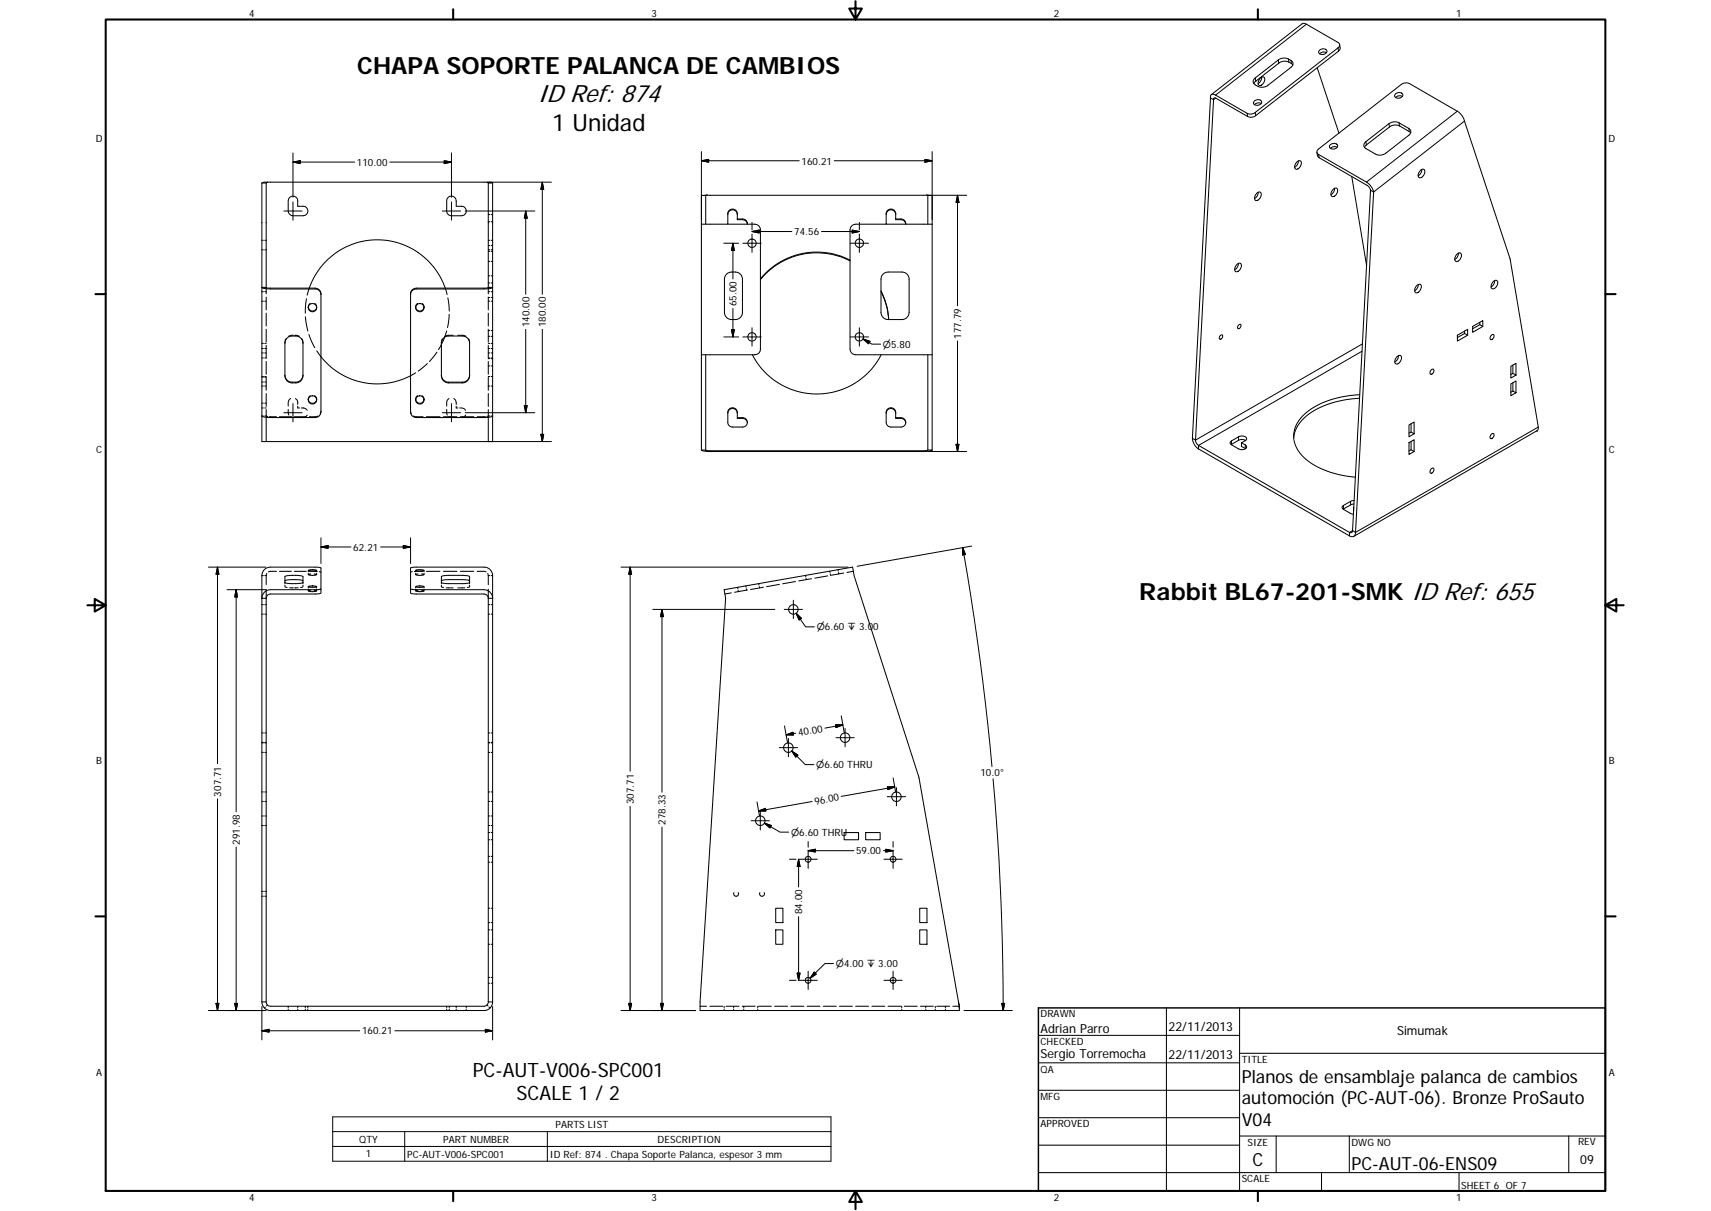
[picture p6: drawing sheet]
<svg xmlns="http://www.w3.org/2000/svg" width="594mm" height="420mm" viewBox="0 0 594 420" stroke-linecap="round" stroke-linejoin="round" font-family="sans-serif">
<g fill="none" stroke="#000" stroke-width=".36">
<path d="M458 17.5a1.47 1.47 0 0 1 1.5-.6 1.47 1.47 0 0 1 1.2 1.1 1.56 1.56 0 0 1-1.4 .9 1.56 1.56 0 0 1-1.5-1zM460.6 18.3a1.9 1.9 0 0 0-2.4 .4M465.1 15.5l.2 1.5-.6 .7-28.7 22.4a2.71 2.71 0 0 1-2.8 .3l-11-6.3a.5 .5 0 0 0-.6-.1 .5 .5 0 0 0-.2 .6M420.3 34l-6.3 118.1M420.3 34l1.1 .6M420.6 32.9l31.7-24.8 1.3 .3 10.9 6.3a1.06 1.06 0 0 1 .6 1 1.06 1.06 0 0 1-.5 .9l-28.8 22.4a2.67 2.67 0 0 1-2.8 .3l-10.9-6.3a1.02 1.02 0 0 0-1.4-.3 1.02 1.02 0 0 0-.4 1.3M421.4 34.6l-6.3 118.1M435.4 35.2a1.46 1.46 0 0 1 1.5-.7 1.46 1.46 0 0 1 1.2 1.1 1.63 1.63 0 0 1-2.9 .2zM435.6 27.3l8.2-6.5a3.4 3.4 0 0 1 3.6-.3l.8 .5a1.35 1.35 0 0 1 .1 2.3l-8.1 6.3a3.4 3.4 0 0 1-3.5 .4l-.9-.6a1.31 1.31 0 0 1-.2-2.1zM437.4 27.3a.92 .92 0 0 1 1.4-.6 .92 .92 0 0 1 .2 1.4 1.58 1.58 0 0 1-2 1.4 1.89 1.89 0 0 1 .4-2.2zM437.9 35.9a1.91 1.91 0 0 0-2.3 .4M438.1 26.8l-.4 1.2-.9 1"/>
<path d="M448.9 22.5l-.5-.4a3.4 3.4 0 0 0-3.5-.7l-8.9 6.8-.7 .8M457.3 23.5l7.6 22.7M484.6 32.5a1.43 1.43 0 0 1 1.4-.4 1.43 1.43 0 0 1 1.1 1.1 1.54 1.54 0 0 1-1.5 .9 1.54 1.54 0 0 1-1.4-1zM486.9 33.4h-.2a1.98 1.98 0 0 0-2.1 .4M450.4 56.1a.87 .87 0 0 1 1.2-.2 .87 .87 0 0 1 .1 1.3 1.39 1.39 0 0 1-2.1 1.2 2.09 2.09 0 0 1 .8-2.3zM450.8 55.8l-.2 1.1-1.1 1.1M457.3 52.9l.1 1.1 .4 .6 17 9.8 1.1 1.6M461.8 50.4a1.46 1.46 0 0 1 1.4-.7 1.46 1.46 0 0 1 1.2 1.1 1.55 1.55 0 0 1-1.4 .9 1.55 1.55 0 0 1-1.4-.9zM464.3 51.1a1.9 1.9 0 0 0-2.3 .4M474 49.4l8.5-6.6a3.4 3.4 0 0 1 3.2-.2l3.4 1.9a1.35 1.35 0 0 1 .1 2.4l-8.3 6.4a3.4 3.4 0 0 1-3.3 .2l-3.3-1.9a1.28 1.28 0 0 1-.3-2.2zM489.8 46.1l-3.8-2.4-.9-.3a3.3 3.3 0 0 0-2.7 .6l-8 6.3-.6 .8M493.2 59.1a.89 .89 0 0 1 1.3-.3 .89 .89 0 0 1 .1 1.4 1.38 1.38 0 0 1-2.1 1.2 2.19 2.19 0 0 1 .7-2.3z"/>
<path d="M493.7 58.8l-.4 1.2-.9 1M90.9 63.5v89.7h1.5M90.9 63.5h1.5M92.4 63.5v38.5M92.9 63.2l-.5 .3M92.9 63.2h76.2M92.9 63.2l-2 .3M100.5 68.6a1.64 1.64 0 0 1 1.8-.5 1.64 1.64 0 0 1 1.1 1.6v1.9h1.8a1.65 1.65 0 0 1 1.7 1.6 1.65 1.65 0 0 1-1.7 1.7h-3.5a1.77 1.77 0 0 1-1.6-1.7v-3.5zM155.5 68.6a1.65 1.65 0 0 1 1.9-.4 1.65 1.65 0 0 1 1 1.5v1.9h1.8a1.65 1.65 0 0 1 1.7 1.6 1.65 1.65 0 0 1-1.7 1.7h-3.4a1.69 1.69 0 0 1-1.7-1.7v-3.8zM169.1 63.2l1.9 .3M169.1 63.2l.4 .3M169.5 63.5v38.5"/>
<path d="M169.5 74.4h.5M169.5 76.9h.5M169.5 63.5h1.5M170.5 74.4h.5M170.5 76.9h.5M171 63.5v89.7h-1.5M243.5 77.8h18.6a1.97 1.97 0 0 1 1.9 2v41.3a1.93 1.93 0 0 1-1.9 2h-18.6M245 77.8v-10h-1.5v88.3M245.5 67.7l-1.1 .1M245.5 67.7h76.2M245.5 67.7l-.5 .1M245.5 67.7h.1"/>
<path d="M252.7 74.4a1.65 1.65 0 0 1 1.7-1.6 1.65 1.65 0 0 1 1.6 1.6M256 76h1.8a1.64 1.64 0 0 1 1.7 1.8M259.5 77.7a1.72 1.72 0 0 0-1.7-1.5h-1.8v-2.1a1.65 1.65 0 0 0-1.6-1.6 1.65 1.65 0 0 0-1.7 1.6v3.7M307.7 74.4a1.65 1.65 0 0 1 1.6-1.6 1.65 1.65 0 0 1 1.7 1.6M311 76h1.9a1.64 1.64 0 0 1 1.6 1.8M314.5 77.7a1.63 1.63 0 0 0-1.6-1.5h-1.9v-2.1a1.65 1.65 0 0 0-1.7-1.6 1.65 1.65 0 0 0-1.6 1.6v3.7M321.7 67.7l1.1 .1M321.7 67.7l.4 .1M322.1 77.8v-10h1.6v88.3M323.7 77.8h-26.5a2 2 0 0 0-2.1 2v41.3a1.97 1.97 0 0 0 2.1 2h26.5M436.2 67.2a.93 .93 0 0 1 1.3-.5 .93 .93 0 0 1 .3 1.4 1.4 1.4 0 0 1-2.1 1.2 2.29 2.29 0 0 1 .5-2.1zM436.9 66.7l-.4 1.3-.9 .9"/>
<path d="M462.8 65.8a.92 .92 0 0 1 1.3-.5 .92 .92 0 0 1 .3 1.4 1.4 1.4 0 0 1-2.2 1.2 1.97 1.97 0 0 1 .6-2.1zM463.4 65.3l-.3 1.3-1 .9M469.3 61.2l5.2 30.9M475.9 66l-6.3 118.1M475.9 66l1 .6M476.9 66.6l-6.2 118.1M476.9 66.6l-.6-1.6-1.6-1.6-16.9-9.8a1.06 1.06 0 0 1 0-1.9l28.8-22.4a2.85 2.85 0 0 1 2.8-.3l16.9 9.8 1.1 1 .9 1.6 16 48.4 9.8 59-.4 .6-63.7 36.7M90.9 99.7l2.4 .3h16.1a2.03 2.03 0 0 1 2 2.2 1.94 1.94 0 0 0-2-1.9h-15.5l-2.4-.2zM90.9 83.4h.5M90.9 86.7h.5M91.9 83.4h.5M91.9 86.7h.5"/>
<path d="M169.5 83.4h.5M169.5 86.7h.5M169.5 85.2h.5M169.5 87.2h.5M169.5 98.2h.5M169.5 95.7h.5M169.5 90.7h.5M170.5 83.4h.5M170.5 86.7h.5M170.5 85.2h.5M170.5 87.2h.5M170.5 98.2h.5"/>
<path d="M170.5 95.7h.5M170.5 90.7h.5M252.2 95.2l1.1-.7 2-.1a2.51 2.51 0 0 1 2.5 2.5v11.5a2.51 2.51 0 0 1-2.5 2.5h-1.2a2.51 2.51 0 0 1-2.6-2.5v-11.5zM295.1 90.3a25.3 25.3 0 0 0-31.1 6.4M295.1 90.5a25.3 25.3 0 0 0-31.1 6.5M306.5 95.3l.5-.5 1-.4h5.2a2.51 2.51 0 0 1 2.5 2.5v11.5a2.51 2.51 0 0 1-2.5 2.5h-4.8a2.51 2.51 0 0 1-2.5-2.5v-11.5zM429.5 91.7a.88 .88 0 0 1 1.3-.3 .88 .88 0 0 1 .1 1.3 1.39 1.39 0 0 1-2.1 1.3 2.07 2.07 0 0 1 .7-2.3zM430 91.4l-.4 1.3-.9 .9M491.8 99.2a.91 .91 0 0 1 1.3-.5 .91 .91 0 0 1 .3 1.4 1.37 1.37 0 0 1-2.1 1.2 2.02 2.02 0 0 1 .5-2.1zM492.5 98.7l-.3 1-1 1.2M505.7 88.3a.93 .93 0 0 1 1.4-.5 .93 .93 0 0 1 .2 1.4 1.38 1.38 0 0 1-2.1 1.2 2.26 2.26 0 0 1 .5-2.1zM506.4 87.8l-.4 1.3-.9 .9"/>
<path d="M518.5 97.6a.87 .87 0 0 1 1.3-.2 .87 .87 0 0 1 .1 1.3 1.4 1.4 0 0 1-2.1 1.2 2.26 2.26 0 0 1 .7-2.3zM519 97.3l-.4 1.3-.9 .9M90.9 101.2h.5M90.9 104.5h.5M90.9 119.1h.5M91.9 101.2h.5M91.9 104.5h.5M91.9 119.1h.5M92.4 103.1v4.4M92.4 108.6v4.5M92.4 114.2v4.5M92.4 119.8v4.5"/>
<path d="M98.9 119v11.4a2.48 2.48 0 0 0 2.5 2.4h1.3a2.48 2.48 0 0 0 2.5-2.4v-11.4M99.3 117.6l-.4 1.3M101.8 116.3l-1.6 .4M102.3 116.3l1.6 .4M104.8 117.6l.4 1.3M105.2 119.1a2.48 2.48 0 0 0-2.5-2.5h-1.3a2.51 2.51 0 0 0-2.5 2.5M106 109.9l.9 5M106.4 103.6l-.4 5M107 106.6a1.46 1.46 0 0 0 1.5 1.3 1.46 1.46 0 0 0 1.4-1.3M107 106.5v.1M107 106.7h.1M107.3 116.1l2 4.5"/>
<path d="M107.8 105.3l-.6 .5-.2 .8M109.3 105.3l.5 .5 .1 .8M109.9 106.5v.1M109.9 106.7h.1M111.4 102.2v40.7a2 2 0 0 1-2 2h-15.9l-1.7-.2-.9-.4h.5M142.6 102.2v40.7a1.96 1.96 0 0 0 1.9 2h23.9l1.8-.2 .8-.4h-.5M143 100.7l1.5-.7h24.1l2.4-.3-.6 .4-2.3 .2h-23.6a1.93 1.93 0 0 0-1.9 1.9zM144.3 106.6a1.46 1.46 0 0 0 1.5 1.3 1.46 1.46 0 0 0 1.4-1.3M144.3 106.5v.1M144.3 106.7h.1M145 105.3l-.5 .5-.2 .8M146.5 105.3l.5 .5 .2 .8"/>
<path d="M147.2 106.5v.1M147.2 106.7h.1M153.3 119v11.4a2.48 2.48 0 0 0 2.5 2.4h4.7a2.48 2.48 0 0 0 2.5-2.4v-11.4M153.3 118.8v.1M153.6 117.6l-.3 1.2M155.1 114.8l-1.1 3.1-1.8 3.4M155.3 102.2a25 25 0 0 0-24.4-19 25 25 0 0 0-24.2 19.2M155.5 103.3l.5 4.6M155.9 109.1l-.5 4.6M157.3 116.3l-1.9 .1-.9 .3M159 116.3l1.9 .1 .9 .3M162.7 117.6l.3 1.2"/>
<path d="M163 119.1a2.48 2.48 0 0 0-2.5-2.5h-4.7a2.51 2.51 0 0 0-2.5 2.5M163 118.8v.1M169.5 103.1v4.4M169.5 108.6v4.5M169.5 114.2v4.5M169.5 119.8v4.5M169.5 101.2h.5M169.5 104.5h.5M169.5 114.7h.5M169.5 116.7h.5M169.5 119.1h.5M169.5 103.2h.5"/>
<path d="M170.5 101.2h.5M170.5 104.5h.5M170.5 114.7h.5M170.5 116.7h.5M170.5 119.1h.5M170.5 103.2h.5M305.9 100.9a25.3 25.3 0 0 1 2.7 10 24 24 0 0 0-2.7-9.7M423.8 116.4a.53 .53 0 0 1 .8 0 .53 .53 0 0 1-.2 .8 .58 .58 0 0 1-.9 .5 .58 .58 0 0 1 0-1zM430.1 112.7a.51 .51 0 0 1 .8 .1 .51 .51 0 0 1-.2 .7 .57 .57 0 0 1-.8 .5 .57 .57 0 0 1 0-1zM506 116.3l3.6-2v2l-3.6 2zM508.5 115.7l1.1 .6M508.5 114.9v.8l-2.5 1.4"/>
<path d="M511.3 113.3l3.6-2.1v2.1l-3.6 2zM513.8 112.6l1.1 .7M513.8 111.8v.8l-2.5 1.5M517.7 116.4a.59 .59 0 0 1 .9-.3 .59 .59 0 0 1 0 1 .68 .68 0 0 1-.4 .7 .68 .68 0 0 1-.9-.3zM90.9 130.6h.5M90.9 133.9h.5M90.9 120.9h.5M90.9 124.2h.5M90.9 122.4h.5M90.9 132.5h.5M90.9 139.9h.5M90.9 130.9h.5"/>
<path d="M91.9 130.6h.5M91.9 133.9h.5M91.9 120.9h.5M91.9 124.2h.5M91.9 122.4h.5M91.9 132.5h.5M91.9 139.9h.5M91.9 130.9h.5M92.4 125.4v4.4M92.4 130.9v4.5M92.4 136.5v4.5M98.9 130.1a2.48 2.48 0 0 0 2.5 2.5h1.3a2.48 2.48 0 0 0 2.5-2.5"/>
<path d="M100.9 138.3l-.7 .8-.1 1.8M102.6 138.3l.7 .8 .1 1.2M107 138.5v.2M109.3 137.3a1.43 1.43 0 0 1 .3 2.1 1.43 1.43 0 0 1-2.2 0 1.43 1.43 0 0 1 .4-2.1M109.9 138.5v.2M110 121.7a25 25 0 0 0 34.3 7.6M144.3 138.5v.2M146.5 137.3a1.44 1.44 0 0 1 .4 2.1 1.44 1.44 0 0 1-2.2 0 1.44 1.44 0 0 1 .3-2.1M147.2 138.5v.2M148.4 126.2l-3.2 2.6M151.7 122.2l-2.6 3.2M153.3 130.1a2.48 2.48 0 0 0 2.5 2.5h4.7a2.48 2.48 0 0 0 2.5-2.5"/>
<path d="M155.9 138.3l-.7 .8-.1 1.8M157.6 138.3l.7 .8 .1 1.2M169.5 125.4v4.4M169.5 130.9v4.5M169.5 136.5v4.5M169.5 130.6h.5M169.5 133.9h.5M169.5 120.9h.5M169.5 124.2h.5M169.5 122.4h.5M169.5 124.4h.5M169.5 127h.5"/>
<path d="M170.5 130.6h.5M170.5 133.9h.5M170.5 120.9h.5M170.5 124.2h.5M170.5 122.4h.5M170.5 124.4h.5M170.5 127h.5M245 123.1v33M305.9 123.1a25.2 25.2 0 0 1-44.7 0M322.1 123.1v33M472.1 138.2a30.4 30.4 0 0 0-19.6 7.1 10.5 10.5 0 0 0-3.3 6.6M472.1 136.9a30.4 30.4 0 0 0-19.7 7.3 9.5 9.5 0 0 0 .5 14.7 30.4 30.4 0 0 0 17.7 6.6"/>
<path d="M484.9 123.9a.93 .93 0 0 1 1.3-.6 .93 .93 0 0 1 .3 1.5 1.38 1.38 0 0 1-.7 1.2 1.38 1.38 0 0 1-1.4 0 2.29 2.29 0 0 1 .5-2.1zM485.5 123.4l-.3 1.3-.9 .9M496.8 128.4a.6 .6 0 0 1 1-.3 .6 .6 0 0 1 0 1 .67 .67 0 0 1-.5 .7 .67 .67 0 0 1-.8-.3zM524.6 127.1l1.8-1v4.1l-1.8 1zM524.6 133.2l1.8-1v4.1l-1.8 1zM525.3 135.7l1.1 .6M525.3 129.5l1.1 .7M525.3 132.8v2.9l-.7 .4M525.3 126.7v2.8l-.7 .5M90.9 141.5h.5M91.9 144.3l1 .2M91.9 141.5h.5"/>
<path d="M92.4 142.1v2.4M92.4 144.6v8.6M92.4 153.2h77.1M93.4 144.6h2.6M97 144.6h4.2M100.1 142l.2 2M100.9 144.6l.8 .2M102.2 144.6h4.1M103.4 140.9v.6h.6M104.6 141.5l1.2 .2 .9 .7M106.7 144l-.6 .6-.9 .2M110.4 144.3l-.6 .3h-2.4"/>
<path d="M111.4 142.6l-.2 1M142.6 142.6l.2 1M143.5 144.3l.7 .3h2.7M148.1 144.6h4.7M154 144.6h4.7M155.1 142l.2 2M155.9 144.6l.9 .2M158.4 140.9v.6h.6M159.6 141.5l1.2 .2 .8 .7M159.8 144.6h4.7M161.6 144l-.5 .6-.9 .2M165.7 144.6h2.9"/>
<path d="M169.5 142.1v2.4M169.5 144.6v8.6M170 144.3l-.9 .2M243.5 156.1h1.5M245 156.1l1.2 .3h74.4l1.5-.3M252.7 143.4a1.65 1.65 0 0 1 1.7-1.7 1.65 1.65 0 0 1 1.6 1.7M256 144.9h1.8a1.63 1.63 0 0 1 1.7 1.6 1.63 1.63 0 0 1-1.7 1.7h-3.4a1.65 1.65 0 0 1-1.7-1.7v-3.4a1.65 1.65 0 0 1 1.7-1.6 1.65 1.65 0 0 1 1.6 1.6v2.1h1.8a1.72 1.72 0 0 1 1.7 1.5M307.7 143.4a1.65 1.65 0 0 1 1.6-1.7 1.65 1.65 0 0 1 1.7 1.7M311 144.9h1.9a1.63 1.63 0 0 1 1.6 1.6 1.63 1.63 0 0 1-1.6 1.7h-3.6a1.65 1.65 0 0 1-1.6-1.7v-3.4a1.65 1.65 0 0 1 1.6-1.6 1.65 1.65 0 0 1 1.7 1.6v2.1h1.9a1.63 1.63 0 0 1 1.6 1.5M322.1 156.1h1.6M323.7 156.1l-.9 .4-2.2 .2h-74.4l-1.8-.2-.9-.4M414 152.1l.6 2.1 1.6 1.6 52.4 30.1a1.27 1.27 0 0 0 1.4 .2 1.27 1.27 0 0 0 .7-1.4"/>
<path d="M414 152.1l1.1 .6M415.1 152.7a2.22 2.22 0 0 0 1.1 1.8l52.4 30.2a.66 .66 0 0 0 .7 .1 .66 .66 0 0 0 .3-.7M427.4 153.1l2.6-1.5a1.98 1.98 0 0 1 2.9 .7l-.5 .6-1.3 .7 1.3 .8a.85 .85 0 0 1 .4 1.1 .85 .85 0 0 1-1 .5l-1.8-.3-2.4-1.4a.67 .67 0 0 1-.5-.5 .67 .67 0 0 1 .3-.7zM431.1 153.6v1.3l1.4 .8M432.5 152.8l-.8-.3-1.2 .1-3 1.7M489.2 153.6l1.8-1v4.1l-1.8 1zM489.2 147.4l1.8-1v4.1l-1.8 1.1zM489.9 156l1.1 .7M489.9 149.9l1.1 .6M489.9 153.2v2.8l-.7 .4M489.9 147v2.9l-.7 .4M517.9 150.6a.57 .57 0 0 1 .8 0 .57 .57 0 0 1-.1 .8 .68 .68 0 0 1-.4 .8 .68 .68 0 0 1-.9-.4z"/>
<path d="M470 176v1.3M470 176v.1M470 176h.1M470.1 174.9l-1 .2-2.7 1.5M470.2 173.7l-1.1 .1-2.6 1.6a.71 .71 0 0 0-.5 .6 .71 .71 0 0 0 .5 .7l2.6 1.5 .8 .2M496.8 162.8a.6 .6 0 0 1 1-.3 .6 .6 0 0 1 0 .9 .67 .67 0 0 1-.5 .8 .67 .67 0 0 1-.8-.4zM90.9 199.7v147.9M90.9 199.7h.5M90.9 199.7a2.96 2.96 0 0 1 3-2.9h15.9l1.5 .2 .1 7.3M91.9 199.7h.5M92.4 199.7v3.2M92.6 199l-.2 .7"/>
<path d="M96 198.2l-2.8 .2M97 198.2h4.2M102.2 198.2h4.1M107 197.9v.5M107 198.9v.5M107.1 197.8l1.1-.1 1.7 .1a3.4 3.4 0 0 1-2.8 0zM107.4 198.2h2.7M107.9 199.1l-.9 .2a4 4 0 0 0 2.9 0l-.8-.2M109.9 197.9v.5M109.9 198.9v.5M110.8 198.3l.6 .3M143.2 198.3l-.6 .3"/>
<path d="M144.3 197.9v.5M144.3 198.9v.5M144.4 197.8h2.7a.58 .58 0 0 1-.9 .3h-.9a.59 .59 0 0 1-.9-.3zM145.2 199.1l-.9 .2a4 4 0 0 0 2.9 0l-.8-.2M146.9 198.2h-3.1M147.2 197.9v.5M147.2 198.9v.5M148.1 198.2h4.7M154 198.2h4.7M159.8 198.2h4.7M165.7 198.2l3.1 .2M169.3 199l.2 .7"/>
<path d="M169.5 199.7h.5M169.5 199.7v3.2M170.5 199.7h.5M171 199.7a2.96 2.96 0 0 0-2.9-2.9h-23.9l-1.5 .2-.1 7.3M171 199.7v147.9M279.7 199.6l.1 .5M287.4 199.8l-4.5 .8M288.1 198.2l.1 .4M288.3 199.1l.1 .5M291 197.7l.1 .4M291.1 198.6l.1 .5M292.9 198.8l-4.4 .8"/>
<path d="M296.3 198.2l-2.2 .4M469.6 184.1l1.1 .6M90.9 209.8h.5M90.9 213.1h.5M91.8 205.5l1-.7 1.1-.2h16.2l1.3-.3v1.5l-1 .3h-16.5a1.52 1.52 0 0 0-1.5 1.5h-1.5l.3-1.2zM91.9 209.8h.5M91.9 213.1h.5M92.4 204.4v143.2M98.9 202.1l.6 .3 1.9 .1 2.9-.1 .9-.3M98.9 203.1l.1 .6 .7 .1M100.6 203.9l1.2 .1M103.6 203.9l-1.3 .1"/>
<path d="M105.2 201.5l-1.2-.3-2.6-.1-2.5 .4M105.2 202.5l-.1-2.6-4-.3-2.1 .4-.1 2.5M105.2 203.1l-.1 .6-.7 .1M107 203.5v.5M107 204.5v.5M107.1 203.5l1.1-.2 1.7 .2a3.9 3.9 0 0 1-2.9 0zM107.9 204.8l-.8 .3a3.7 3.7 0 0 0 2.8-.1l-.8-.2M109.9 203.5v.5M109.9 204.5v.5M142.6 204.3l1.3 .3h24.2a3 3 0 0 1 2.9 3h-1.5a1.52 1.52 0 0 0-1.4-1.5h-24.6l-.9-.3zM144.3 203.5v.5M144.3 204.5v.5"/>
<path d="M144.4 203.5h2.7a1.21 1.21 0 0 1-1.5 .3h-.3a.59 .59 0 0 1-.9-.3zM145.2 204.8l-.9 .2 1.5 .3 1.4-.3-.8-.2M147.2 203.5v.5M147.2 204.5v.5M153.3 201.5l1.8-.4h5.4l2.5 .4M153.3 202.1l.6 .3 1.9 .1h5.4l1.8-.4M153.3 203.1l.1 .6 .6 .1M154.9 203.9l2.4 .1M161.4 203.9l-2.4 .1M163 202.5v-2.4l-.2-.2-1.9-.3h-5.5l-2.1 .4v2.5M163 203.1l-.1 .6-.6 .1M169.5 209.8h.5"/>
<path d="M169.5 213.1h.5M169.5 204.4v143.2M170.5 209.8h.5M170.5 213.1h.5M253.9 205.7l-2.2 .4M256.1 203.8l.1 .5M256.3 204.8l.1 .5M258.9 203.3l.2 .5M259.1 204.3l.1 .5M259.5 204.7l-4.4 .8M263.5 202.5v.5M263.6 203.5l.1 .5"/>
<path d="M265.1 203.8l-4.5 .7M270.6 202.8l-4.4 .7M276.2 201.8l-4.4 .7M279.9 200.6l.1 .5M281.8 200.8l-4.5 .7M90.9 254.3h.5M90.9 257.6h.5M90.9 257.7h.5M91.9 254.3h.5M91.9 257.6h.5M91.9 257.7h.5M169.5 254.3h.5"/>
<path d="M169.5 257.6h.5M169.5 257.7h.5M170.5 254.3h.5M170.5 257.6h.5M170.5 257.7h.5M90.9 274.8h.5M90.9 278.1h.5M90.9 261h.5M91.9 274.8h.5M91.9 278.1h.5M91.9 261h.5M169.5 274.8h.5"/>
<path d="M169.5 278.1h.5M169.5 261h.5M170.5 274.8h.5M170.5 278.1h.5M170.5 261h.5M90.9 283.1h.5M90.9 286.4h.5M91.9 283.1h.5M91.9 286.4h.5M169.5 283.1h.5M169.5 286.4h.5M169.5 297.1h.5"/>
<path d="M169.5 299.1h.5M169.5 288.9h.5M169.5 291.4h.5M170.5 283.1h.5M170.5 286.4h.5M170.5 297.1h.5M170.5 299.1h.5M170.5 288.9h.5M170.5 291.4h.5M293.1 288.9h5v2.5h-5zM300.6 288.9h5v2.5h-5zM90.9 311h.5"/>
<path d="M90.9 309.3h.5M91.9 311h.5M91.9 309.3h.5M169.5 315.1h.5M170.5 315.1h.5M254.8 309.7a.85 .85 0 0 0 .8 1.3 .85 .85 0 0 0 .7-1.3M263.9 309.7a.85 .85 0 0 0 .7 1.3 .85 .85 0 0 0 .7-1.3M269.3 315.1h2.5v5h-2.5zM319.3 315.1h2.6v5h-2.6zM169.5 339.1h.5M169.5 322.6h.5M169.5 327.6h.5"/>
<path d="M169.5 320.1h.5M170.5 339.1h.5M170.5 322.6h.5M170.5 327.6h.5M170.5 320.1h.5M269.3 322.6h2.5v5h-2.5zM319.3 322.6h2.6v5h-2.6zM90.9 347.6h1.5M92.2 349.4l-.4 .3M92.4 347.6a1.52 1.52 0 0 0 1.5 1.5h74.2a1.52 1.52 0 0 0 1.4-1.5M92.9 348.7l-.4 .3M100.1 349.1v.5"/>
<path d="M100.1 350.1v.5M103.4 349.1v.5M103.4 350.1v.5M106 349.1v.5M106 350.1v.5M106.9 349.1v.5M106.9 350.1v.5M155.1 349.1v.5M155.1 350.1v.5M156 349.1v.5M156 350.1v.5M158.4 349.1v.5"/>
<path d="M158.4 350.1v.5M161.9 349.1v.5M161.9 350.1v.5M169.1 348.7l.4 .3M169.5 341.1h.5M169.5 347.6h1.5M169.8 349.4l.4 .3M170.5 341.1h.5M171 347.6a3 3 0 0 1-2.9 3h-74.2a3 3 0 0 1-3-3M243.1 349.1h2.2M246.5 349.1h4.4M251.4 349.1v.5"/>
<path d="M251.4 350.1v.5M252.1 349.1h4.5M254.7 349.1v.5M254.7 350.1v.5M257.7 349.1h4.5M258.2 349.1v.5M258.2 350.1v.5M263.1 349.1v.5M263.1 350.1v.5M263.3 349.1h4.5M269 349.1h4.5M274.6 349.1h4.5"/>
<path d="M280.2 349.1h4.5M285.8 349.1h4.6M291.5 349.1h4.5M297.1 349.1h4.5M302.7 349.1h4.5M308.3 349.1h4.5M313.1 349.1v.5M313.1 350.1v.5M314 349.1h4.5M319.6 349.1h4.5M321.4 349.1v.5M321.4 350.1v.5"/>
<path d="M324.7 349.1v.5M324.7 350.1v.5M325.2 349.1h4.5M328.2 349.1v.5M328.2 350.1v.5M330.8 349.1h2.3M332.8 347.6l-13.7-77.7-22.6-70.2-.5-2.9-44.6 7.8 .5 3-8.8 140v3h90v-.9M332.8 347.6l.3 2.1M360.5 359.2h69.9M405 349.7v63.5M430.4 349.7v63.5M360.5 368.7h69.9"/>
<path d="M360.5 378.3h69.9M430.4 365.4h127M360.5 387.8h69.9M360.5 397.3h69.9M430.4 394.1h127M443.1 394.1v12.7M468.5 394.1v12.7M544.7 394.1v12.7M360.5 406.8h196.9M458.8 406.8v6.4M506.6 406.8v6.4"/>
<circle cx="261.1" cy="84.4" r="1.46"/>
<circle cx="298.4" cy="84.4" r="1.46"/>
<circle cx="108.5" cy="106.8" r="1.45"/>
<circle cx="145.8" cy="106.7" r="1.44"/>
<circle cx="261.1" cy="116.9" r="1.46"/>
<circle cx="298.4" cy="116.9" r="1.46"/>
<circle cx="108.5" cy="138.8" r="1.44"/>
<circle cx="145.8" cy="138.8" r="1.43"/>
<circle cx="275.5" cy="211.4" r="1.64"/>
<circle cx="273.7" cy="259.4" r="1.64"/>
<circle cx="293.4" cy="255.9" r="1.64"/>
<circle cx="311.2" cy="276.4" r="1.64"/>
<circle cx="264" cy="284.8" r="1.64"/>
<circle cx="280.6" cy="298.1" r="1"/>
<circle cx="310.1" cy="298.1" r="1"/>
<circle cx="280.6" cy="340.1" r="1"/>
<circle cx="310.1" cy="340.1" r="1"/>
</g>
<g fill="none" stroke="#000" stroke-width=".35">
<path d="M453.6 8.4l-31.5 24.6M464.6 16.6l.1 1.1M422.1 34l-.7 .6M433 39.3l.2 1.1M435.8 39l.2 1.1M435.8 27.1l.2 1.1M443.8 20.8l.2 1.1M447.4 20.5l.1 1.1M448.2 21l.2 1.1M506 38.6l-31.6 24.6M101.7 53.1v15.3M101.7 56.2l2.5-.4v.9z"/>
<path d="M101.7 56.2h21.4M135.3 56.2h21.5M154.2 55.8l2.6 .4-2.6 .5zM156.8 53.1v15.3M243.5 52.6v23.6M243.5 55.8l2.6-.5v1zM277.5 55.8h-34M289.7 55.8h34M321.2 55.3l2.5 .5-2.5 .5zM323.7 52.6v23.6M457.8 53.6l.2 1.1M474.2 49.2l.2 1.1"/>
<path d="M482.2 42.9l.2 1.1M485.7 42.6l.3 1.1M489.1 44.6l.2 1.1M508.5 42l-31.6 24.6M98.5 73.2h6.4M101.7 70v6.4M153.6 73.2h6.3M156.8 70v6.4M161.5 73.2h24.2M169.6 63.2h21.9M182.5 73.2v28.9M182.5 73.2l.5 2.5h-1z"/>
<path d="M188.3 63.2l.5 2.5h-1zM188.3 63.2v38.9M261.1 77.2v2.6M295.9 79.8l2.5 .5-2.5 .5zM298.4 77.2v2.6M322.3 67.8h13.3M332.5 67.8v38.3M332.5 67.8l.5 2.5h-1zM251.3 84.4h5.2M254.5 84.4v12.4M254.5 84.4l.5 2.5h-1zM257.9 84.4h6.4"/>
<path d="M261.1 81.2v6.4M261.1 80.3l2.5-.5v1zM261.1 80.3h13.8M285.2 80.3h13.2M295.2 84.4h6.4M298.4 81.2v6.4M182.5 114.3v28.9M188.3 114.3v38.9M251.3 116.9h5.2M254 114.4h1l-.5 2.5zM254.5 107v9.9M257.9 116.9h6.4"/>
<path d="M261.1 113.7v6.4M295.2 116.9h6.4M298.4 113.7v6.4M299.6 117.6l3.1 1.8h3M299.6 117.6l2.5 .8-.5 .9zM332.5 118.3v38.4M473 119.3l-57.9 33.4M472.9 121.9l-56.7 32.6v1.3M98.5 143.2h6.4M101.7 140v6.4M153.6 143.2h6.3M156.8 140v6.4"/>
<path d="M161.5 143.2h24.2M169.6 153.2h21.9M182 140.7h1l-.5 2.5zM187.8 150.7h1l-.5 2.5zM322.3 156.7h13.3M332 154.2h1l-.5 2.5zM427.6 153v1.2M430 151.6v1.2M432.4 154.4v1.2M534.1 148.2l-63.4 36.5M466.5 175.4v1.2M468.9 173.9v1.3"/>
<path d="M72.3 196.8h20M75.5 196.8l.5 2.4h-1zM75.5 196.8v68.2M111.4 186.6v8.9M111.4 189.8l2.5-.5v.9zM111.4 189.8h10.4M132.1 189.8h10.5M140 189.3l2.6 .5-2.6 .4zM142.6 186.6v8.9M215.6 196.8h78.8M218.8 196.8v70.8M218.8 196.8l.5 2.4h-1z"/>
<path d="M334.3 190a919.1 919.1 0 0 1 10.1 76M334.3 190l.9 2.4-1 .2zM337.4 189.5l-39.8 7M469.6 184.1l-1 .6v1.2M78.8 204.6h13.5M82 204.6l.5 2.5h-1zM82 204.6v77.1M226.7 211.4h42.3M229.8 211.4v63.4M229.8 211.4l.6 2.5h-1.1zM272.3 211.4h6.3M275.5 208.3v6.3"/>
<path d="M276.4 212.8l3.3 4.7h3.1M276.4 212.8l1.9 1.7-.9 .6zM270.6 259.4h6.3M272.4 251.9l1.1 5.9M273 255l2.3-.9 .2 .9zM273.7 256.2v6.4M276.3 254.4l-3.3 .6M290.1 251.4l2.6 .1-2.4 .9zM290.3 255.9h6.3M292.1 248.4l1.1 5.9M292.7 251.5l-6.3 1.1M293.4 252.8v6.3"/>
<path d="M75.5 277.2v73.4M218.8 279.8v70.8M262.8 278.2l.9 5M274.9 260.6l2.1 1.4-.7 .7zM274.9 260.6l4.7 4.7h3M282 278.1l-18.6 3.3M308.1 276.4h6.3M308.1 273h2.6l-2.4 1zM310.1 269.9l.9 4.9M310.7 273l-18.6 3.3M311.2 273.2v6.4M344.8 270.2a902.7 902.7 0 0 1 3.5 80.4"/>
<path d="M82 293.9v56.7M229.8 287v63.6M260.8 284.8h6.4M263.4 281.4l2.4-.9 .1 .9zM264 281.6v6.3M265.4 285.6l5.4 3.1h3M265.4 285.6l2.4 .8-.5 .9zM274.1 298.1h2.3M277.3 298.1v9.6M277.3 298.1l.5 2.5h-1zM277.4 298.1h6.4M280.6 292v1.9"/>
<path d="M280.6 294.9v6.4M280.6 295.1l2.5-.5v1zM280.6 295.1h15.9M306.7 295.1h3.4M306.9 298.1h6.4M307.6 294.6l2.5 .5-2.5 .5zM310.1 292v1.9M310.1 294.9v6.4M277.3 318v22.1M276.8 337.6h1l-.5 2.5zM280.6 337v6.3M282.7 337.3l.7 .7-2.1 1.4z"/>
<path d="M289.4 334.3h-3l-5.1 5.1M310.1 337v6.3M72.3 350.6h20M75 348.1h1l-.5 2.5zM81.5 348.1h1l-.5 2.5zM90.9 349.2v11.6M90.9 357.6l2.5-.5v1zM90.9 357.6h34M137.1 357.6h33.9M168.5 357.1l2.5 .5-2.5 .5zM171 349.2v11.6M215.6 350.6h25.9"/>
<path d="M218.3 348.1h1l-.5 2.5zM229.3 348.1h1.1l-.6 2.5zM274.1 340.1h2.3M277.4 340.1h6.4M306.9 340.1h6.4M334.7 350.6h16.8M347.8 348.1h1l-.5 2.5zM115.5 387.5h173v15.4h-173zM115.5 392.6h173M115.5 397.8h173M140.5 392.6v10.3M190 392.6v10.3"/>
</g>
<circle cx="533.7" cy="149.4" r=".18" fill="#000"/>
<g fill="none" stroke="#000" stroke-width=".71">
<path d="M36.7 6.8h520.7v406.4h-520.7zM157.3 3.2v3.6M297 .4v6.4l-2.2-3.8h4.5l-2.3 3.8M436.7 3.2v3.6M33.1 102h3.6M557.4 102h3.6M30.3 210h6.4l-3.8-2.2v4.4l3.8-2.2M557.4 210l3.8 2.2v-4.4l-3.8 2.2h6.3M33.1 317.9h3.6M557.4 317.9h3.6M157.3 413.2v3.6M297 413.2l2.3 3.8h-4.5l2.2-3.8v6.3"/>
<path d="M436.7 413.2v3.6"/>
</g>
<path d="M360.5 349.7h196.9v63.5h-196.9z" fill="none" stroke="#000" stroke-width=".51"/>
<g fill="#000" stroke="#000" stroke-width=".35">
<path d="M101.7 56.2l2.5-.4v.9zM154.2 55.8l2.6 .4-2.6 .5zM243.5 55.8l2.6-.5v1zM321.2 55.3l2.5 .5-2.5 .5zM182.5 73.2l.5 2.5h-1zM188.3 63.2l.5 2.5h-1zM261.1 80.3l2.5-.5v1zM332.5 67.8l.5 2.5h-1zM254.5 84.4l.5 2.5h-1zM295.9 79.8l2.5 .5-2.5 .5zM254 114.4h1l-.5 2.5zM299.6 117.6l2.5 .8-.5 .9z"/>
<path d="M182 140.7h1l-.5 2.5zM187.8 150.7h1l-.5 2.5zM332 154.2h1l-.5 2.5zM75.5 196.8l.5 2.4h-1zM111.4 189.8l2.5-.5v.9zM140 189.3l2.6 .5-2.6 .4zM218.8 196.8l.5 2.4h-1zM334.3 190l.9 2.4-1 .2zM82 204.6l.5 2.5h-1zM229.8 211.4l.6 2.5h-1.1zM276.4 212.8l1.9 1.7-.9 .6zM273 255l2.3-.9 .2 .9z"/>
<path d="M290.1 251.4l2.6 .1-2.4 .9zM274.9 260.6l2.1 1.4-.7 .7zM308.1 273h2.6l-2.4 1zM263.4 281.4l2.4-.9 .1 .9zM265.4 285.6l2.4 .8-.5 .9zM280.6 295.1l2.5-.5v1zM307.6 294.6l2.5 .5-2.5 .5zM277.3 298.1l.5 2.5h-1zM276.8 337.6h1l-.5 2.5zM282.7 337.3l.7 .7-2.1 1.4zM75 348.1h1l-.5 2.5zM81.5 348.1h1l-.5 2.5z"/>
<path d="M90.9 357.6l2.5-.5v1zM168.5 357.1l2.5 .5-2.5 .5zM218.3 348.1h1l-.5 2.5zM229.3 348.1h1.1l-.6 2.5zM347.8 348.1h1l-.5 2.5z"/>
</g>
<text font-size="8.7" x="186.6" y="35.5">ID Ref: 874</text>
<g font-size="8.2">
<text x="124.1" y="25.6">CHAPA SOPORTE PALANCA DE CAMBIOS</text>
<text x="191.7" y="45.3">1 Unidad</text>
<text x="395.6" y="208.1">Rabbit BL67-201-SMK ID Ref: 655</text>
</g>
<g font-size="6.9">
<text x="164.1" y="373.5">PC-AUT-V006-SPC001</text>
<text x="179.4" y="381.8">SCALE 1 / 2</text>
</g>
<g font-size="6.3">
<text x="431.1" y="375.7">Planos de ensamblaje palanca de cambios</text>
<text x="431.1" y="383.2">automoción (PC-AUT-06). Bronze ProSauto</text>
<text x="431.1" y="390.7">V04</text>
<text x="434.8" y="404.7">C</text>
<text x="469.2" y="406">PC-AUT-06-ENS09</text>
</g>
<g font-size="4.4">
<text x="361.3" y="358.4">Adrian Parro</text>
<text x="405.8" y="357.8">22/11/2013</text>
<text x="485.1" y="359.2">Simumak</text>
<text x="361.3" y="367.1">Sergio Torremocha</text>
<text x="405.8" y="367.3">22/11/2013</text>
<text x="548.7" y="404">09</text>
</g>
<g font-size="3.5">
<text x="86.6" y="5.8">4</text>
<text x="226.3" y="5.8">3</text>
<text x="365.9" y="5.8">2</text>
<text x="505.6" y="5.8">1</text>
<text x="33.2" y="49.4">D</text>
<text x="558.5" y="49.4">D</text>
<text x="123.9" y="57.5">110.00</text>
<text x="278.3" y="57.1">160.21</text>
<text x="275.8" y="81.6">74.56</text>
<text x="255.8" y="106.3" transform="rotate(-90 255.8 106.3)">65.00</text>
<text x="183.8" y="113.5" transform="rotate(-90 183.8 113.5)">140.00</text>
<text x="189.6" y="113.5" transform="rotate(-90 189.6 113.5)">180.00</text>
<text x="333.7" y="117.5" transform="rotate(-90 333.7 117.5)">177.79</text>
<text x="33.4" y="157.3">C</text>
<text x="558.6" y="157.3">C</text>
<text x="122.7" y="191.1">62.21</text>
<text x="277.3" y="255.5" transform="rotate(-10 277.3 255.5)">40.00</text>
<text x="33.4" y="265.2">B</text>
<text x="340.4" y="269.3">10.0°</text>
<text x="558.6" y="265.2">B</text>
<text x="76.8" y="276.4" transform="rotate(-90 76.8 276.4)">307.71</text>
<text x="220.1" y="279" transform="rotate(-90 220.1 279)">307.71</text>
<text x="283" y="279.2" transform="rotate(-10 283 279.2)">96.00</text>
<text x="231.1" y="286.2" transform="rotate(-90 231.1 286.2)">278.33</text>
<text x="83.3" y="293.1" transform="rotate(-90 83.3 293.1)">291.98</text>
<text x="297.2" y="296.4">59.00</text>
<text x="278.6" y="317.2" transform="rotate(-90 278.6 317.2)">84.00</text>
<text x="361.3" y="353">DRAWN</text>
<text x="125.7" y="358.9">160.21</text>
<text x="361.3" y="362.5">CHECKED</text>
<text x="431.1" y="368.7">TITLE</text>
<text x="33.4" y="373.2">A</text>
<text x="361.3" y="372.1">QA</text>
<text x="558.6" y="373.2">A</text>
<text x="361.3" y="381.6">MFG</text>
<text x="192.9" y="391.3">PARTS LIST</text>
<text x="361.3" y="391.2">APPROVED</text>
<text x="124.7" y="396.5">QTY</text>
<text x="127.1" y="401.6">1</text>
<text x="141.4" y="401.6">PC-AUT-V006-SPC001</text>
<text x="153.9" y="396.5">PART NUMBER</text>
<text x="191" y="401.6">ID Ref: 874 . Chapa Soporte Palanca, espesor 3 mm</text>
<text x="228.3" y="396.5">DESCRIPTION</text>
<text x="433.2" y="397.5">SIZE</text>
<text x="469.2" y="397.5">DWG NO</text>
<text x="547.9" y="397.4">REV</text>
<text x="431.1" y="410.2">SCALE</text>
<text x="507.3" y="412.4">SHEET 6 OF 7</text>
<text x="86.6" y="416.7">4</text>
<text x="226.3" y="416.7">3</text>
<text x="365.9" y="416.7">2</text>
<text x="505.6" y="416.7">1</text>
</g>
<g font-size="3.3">
<text x="306.5" y="120.6">⌀5.80</text>
<text x="283.6" y="218.7">⌀6.60 ↧ 3.00</text>
<text x="283.4" y="266.5">⌀6.60 THRU</text>
<text x="274.7" y="290">⌀6.60 THRU</text>
<text x="290.2" y="335.6">⌀4.00 ↧ 3.00</text>
</g>
</svg>
